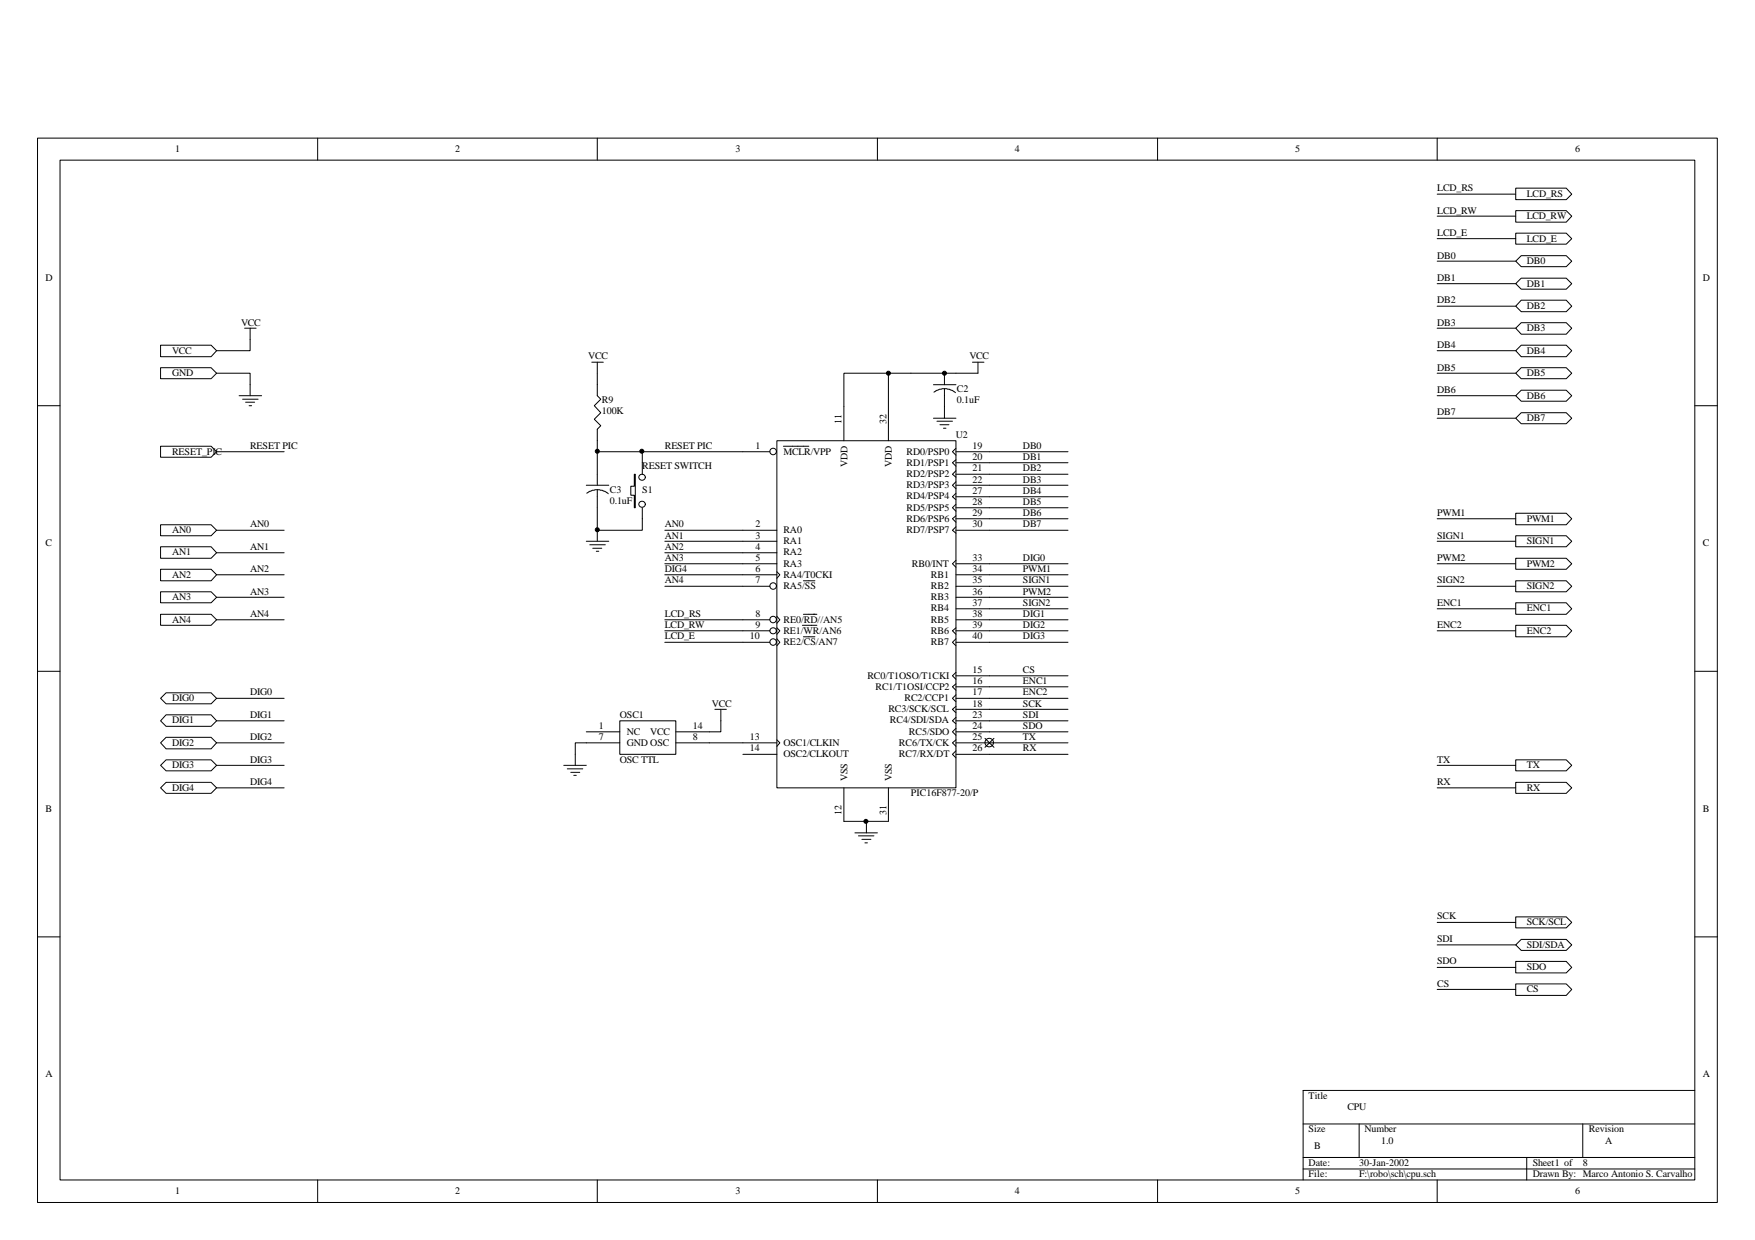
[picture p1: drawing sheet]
<svg xmlns="http://www.w3.org/2000/svg" width="297mm" height="210mm" viewBox="0 0 297 210" stroke-linecap="round" stroke-linejoin="round" font-family="sans-serif">
<g fill="none" stroke="#000" stroke-width=".17">
<path d="M6.3 23.4h284.4v180.2h-284.4zM10.2 27.1h276.7v172.6h-276.7zM53.8 23.4v3.7M101.1 23.4v3.7M148.5 23.4v3.7M195.9 23.4v3.7M243.2 23.4v3.7M6.3 68.7h3.9M286.9 68.7h3.8M6.3 113.6h3.9M286.9 113.6h3.8M6.3 158.6h3.9"/>
<path d="M286.9 158.6h3.8M53.8 199.7v3.9M101.1 199.7v3.9M148.5 199.7v3.9M195.9 199.7v3.9M220.6 190.3h66.3M220.6 195.9h66.3M220.6 197.9h66.3M230 190.3v5.6M243.2 199.7v3.9M258.4 195.9v3.8M267.9 190.3v5.6"/>
<path d="M286.9 184.6h-66.3v15.1"/>
</g>
<g fill="#fff" stroke="#000" stroke-width=".17">
<path d="M27.2 75.5h8.5l1 1-1 .9h-8.5z" fill-rule="evenodd"/>
<path d="M27.2 92.6h8.5l1 1-1 .9h-8.5z" fill-rule="evenodd"/>
<path d="M27.2 96.4h8.5l1 .9-1 1h-8.5z" fill-rule="evenodd"/>
<path d="M27.2 100.2h8.5l1 .9-1 .9h-8.5z" fill-rule="evenodd"/>
<path d="M27.2 104h8.5l1 .9-1 .9h-8.5z" fill-rule="evenodd"/>
<path d="M27.2 88.8h8.5l1 1-1 .9h-8.5z" fill-rule="evenodd"/>
<path d="M27.2 118.2l.9-.9h7.6l1 .9-1 .9h-7.6z" fill-rule="evenodd"/>
<path d="M256.5 31.8h8.6l.9 1.1-.9 .9h-8.6z" fill-rule="evenodd"/>
<path d="M256.5 35.7h8.6l.9 .9-.9 1h-8.6z" fill-rule="evenodd"/>
<path d="M256.5 39.5h8.6l.9 .9-.9 .9h-8.6z" fill-rule="evenodd"/>
<path d="M27.2 58.4h8.5l1 1-1 1h-8.5z" fill-rule="evenodd"/>
<path d="M27.2 62.2h8.5l1 1-1 .9h-8.5z" fill-rule="evenodd"/>
<path d="M257.5 43.3h7.6l.9 .9-.9 .9h-7.6l-1-.9z" fill-rule="evenodd"/>
<path d="M256.5 48l1-.9h7.6l.9 .9-.9 1h-7.6z" fill-rule="evenodd"/>
<path d="M257.5 50.8h7.6l.9 1-.9 1h-7.6l-1-1z" fill-rule="evenodd"/>
<path d="M257.5 54.6h7.6l.9 1-.9 1h-7.6l-1-1z" fill-rule="evenodd"/>
<path d="M256.5 59.4l1-1h7.6l.9 1-.9 1h-7.6z" fill-rule="evenodd"/>
<path d="M256.5 63.2l1-1h7.6l.9 1-.9 .9h-7.6z" fill-rule="evenodd"/>
<path d="M256.5 67l1-.9h7.6l.9 .9-.9 .9h-7.6z" fill-rule="evenodd"/>
<path d="M256.5 70.8l1-.9h7.6l.9 .9-.9 .9h-7.6z" fill-rule="evenodd"/>
<path d="M28.1 121h7.6l1 1-1 1h-7.6l-.9-1z" fill-rule="evenodd"/>
<path d="M256.5 86.9h8.6l.9 .9-.9 1h-8.6z" fill-rule="evenodd"/>
<path d="M256.5 90.7h8.6l.9 .9-.9 1h-8.6z" fill-rule="evenodd"/>
<path d="M256.5 98.3h8.6l.9 .9-.9 1h-8.6z" fill-rule="evenodd"/>
<path d="M256.5 94.5h8.6l.9 .9-.9 1h-8.6z" fill-rule="evenodd"/>
<path d="M256.5 166.6h8.6l.9 .9-.9 1h-8.6z" fill-rule="evenodd"/>
<path d="M27.2 125.7l.9-.9h7.6l1 .9-1 1.1h-7.6z" fill-rule="evenodd"/>
<path d="M256.5 105.8h8.6l.9 1-.9 1h-8.6z" fill-rule="evenodd"/>
<path d="M256.5 102h8.6l.9 1.1-.9 .9h-8.6z" fill-rule="evenodd"/>
<path d="M28.1 128.6h7.6l1 1-1 .9h-7.6l-.9-.9z" fill-rule="evenodd"/>
<path d="M256.5 128.6h8.6l.9 1-.9 .9h-8.6z" fill-rule="evenodd"/>
<path d="M28.1 132.4h7.6l1 1-1 .9h-7.6l-.9-.9z" fill-rule="evenodd"/>
<path d="M256.5 132.4h8.6l.9 1-.9 .9h-8.6z" fill-rule="evenodd"/>
<path d="M256.5 155.2h8.6l.9 .9-.9 1h-8.6z" fill-rule="evenodd"/>
<path d="M256.5 159.9l1-.9h7.6l.9 .9-.9 1h-7.6z" fill-rule="evenodd"/>
<path d="M256.5 162.7h8.6l.9 1.1-.9 .9h-8.6z" fill-rule="evenodd"/>
</g>
<path d="M108.7 78.3v2M99.2 91.6h3.8M99.8 92.2h2.6M100.3 92.8h1.6M100.9 93.3h.4M101.1 89.8v1.8M108.7 86v1.8" fill="none" stroke="#000" stroke-width=".17"/>
<path d="M107.4 80.3h.1v5.7h-.1v-2.2h-.6v-1.5h.6z" fill-rule="evenodd" fill="#fff" stroke="#000" stroke-width=".17"/>
<g fill="none" stroke="#000" stroke-width=".17">
<path d="M100.2 61.3h1.9M101.1 61.3v5.7l.6 .6-1.1 1.1 1.1 1.2-1.1 1.1 1.1 1.1-.6 .6v9.4M101.1 76.5h24.6M108.7 76.5v1.8M150.4 63.2h-7.6v5.6M158 65.1h3.8M158 70.8h3.8M158.6 71.3h2.6M159.1 71.9h1.5M159.7 72.5h.4M159.9 65.8l.8 .1 1 .6M159.9 65.8l-.9 .1-.9 .5"/>
<path d="M159.9 63.2v1.9M159.9 65.8v5M164.6 61.3h1.9M165.5 61.3v1.9h-15.1v5.6M167.5 78.3h13.3M167.5 76.5h13.3M99.2 82.1h3.8M101.1 82.9l.8 .1 1.1 .6M101.1 82.9l-.9 .1-.9 .5M101.1 82.9v6.9h7.6v-2M112.5 89.8h13.2M112.5 99.2h13.2"/>
<path d="M112.5 95.4h13.2M112.5 91.6h13.2M112.5 97.3h13.2M112.5 93.6h13.2M167.5 82.1h13.3M167.5 80.3h13.3M167.5 84.1h13.3M167.5 86h13.3M167.5 87.8h13.3M167.5 89.8h13.3M167.5 99.2h13.3M167.5 95.4h13.3"/>
<path d="M167.5 97.3h13.3M112.5 108.7h13.2M112.5 106.8h13.2M112.5 104.9h13.2M167.5 116.3h13.3M167.5 118.2h13.3M167.5 108.7h13.3M167.5 106.8h13.3M167.5 104.9h13.3M167.5 114.4h13.3M167.5 103.1h13.3M167.5 101.1h13.3"/>
<path d="M146.6 139v2M167.5 120.1h13.3M167.5 122h13.3M167.5 123.9h13.3M144.7 141h3.8M145.3 141.5h2.6M145.9 142.1h1.5M146.4 142.7h.4"/>
<circle cx="108.7" cy="85.4" r=".53"/>
<circle cx="108.7" cy="80.8" r=".53"/>
</g>
<path d="M104.9 122h9.5v5.7h-9.5z" fill="#fff" stroke="#000" stroke-width=".17"/>
<path d="M95.4 129.6h3.8M96 130.1h2.6M96.6 130.7h1.5M97.1 131.2h.4M99.2 123.9h5.7M104.9 125.7h-7.5v3.9M114.4 125.7h11.3M121 120.1h1.9M122 120.1v3.8h-7.6M142.8 139h7.6" fill="none" stroke="#000" stroke-width=".17"/>
<path d="M131.5 74.6h30.3v58.8h-30.3z" fill="#fff" stroke="#000" stroke-width=".17"/>
<g fill="none" stroke="#000" stroke-width=".17">
<path d="M243.2 36.6h13.3M243.2 32.9h13.3M41.4 55.6h1.9M42.3 55.6v3.8h-5.6M243.2 55.6h13.3M243.2 51.8h13.3M243.2 48h13.3M243.2 59.4h13.3M243.2 44.2h13.3M243.2 40.4h13.3M36.7 63.2h5.6v3.8M36.7 76.5h11.4"/>
<path d="M40.5 67h3.8M41.1 67.6h2.6M41.6 68.1h1.5M42.2 68.7h.4M125.7 76.5h4.6M131.4 76.4a.55 .55 0 0 0-.8-.5 .55 .55 0 0 0 0 1 .55 .55 0 0 0 .8-.5M132.6 75.5h4.3M142.8 68.8v5.8M150.4 68.8v5.8M161.8 75.9l-.6 .6 .6 .6M161.8 77.8l-.6 .5 .6 .6M161.8 79.7l-.6 .6 .6 .5"/>
<path d="M161.8 76.5h5.7M161.8 78.3h5.7M243.2 67h13.3M243.2 63.2h13.3M243.2 70.8h13.3M36.7 89.8h11.4M36.7 93.6h11.4M36.7 97.3h11.4M125.7 89.8h5.8M125.7 91.6h5.8M125.7 93.6h5.8M125.7 95.4h5.8"/>
<path d="M125.7 97.3h5.8M125.7 99.2h4.6M131.4 99.2a.55 .55 0 0 0-.8-.5 .55 .55 0 0 0 0 1 .55 .55 0 0 0 .8-.5M131.5 96.8l.5 .5-.5 .6M136 98.3h1.9M161.8 94.8l-.6 .6 .6 .6M161.8 81.5l-.6 .6 .6 .6M161.8 83.5l-.6 .6 .6 .5M161.8 85.4l-.6 .6 .6 .5M161.8 87.3l-.6 .5 .6 .6M161.8 89.2l-.6 .6 .6 .5M161.8 89.8h5.7"/>
<path d="M161.8 95.4h5.7M161.8 97.3h5.7M161.8 99.2h5.7M161.8 80.3h5.7M161.8 82.1h5.7M161.8 84.1h5.7M161.8 86h5.7M161.8 87.8h5.7M243.2 91.6h13.3M243.2 95.4h13.3M243.2 99.2h13.3M243.2 87.8h13.3"/>
<path d="M36.7 101.1h11.4M36.7 104.9h11.4M36.7 118.2h11.4M125.7 104.9h4.6M125.7 106.8h4.6M125.7 108.7h4.6M131.4 104.8a.55 .55 0 0 0-.8-.4 .55 .55 0 0 0 0 .9 .55 .55 0 0 0 .8-.4M131.4 108.6a.55 .55 0 0 0-.8-.4 .55 .55 0 0 0 0 .9 .55 .55 0 0 0 .8-.4M131.5 104.3l.5 .6-.5 .6M131.5 106.3l.5 .5-.5 .6M131.5 108.1l.5 .6-.5 .6M135.8 105.8h2.5"/>
<path d="M136 104h2.3M136 107.8h1.9M161.8 106.3l-.6 .5 .6 .6M161.8 108.1l-.6 .6 .6 .6M161.8 115.8l-.6 .5 .6 .6M161.8 113.8l-.6 .6 .6 .6M161.8 117.6l-.6 .6 .6 .6M161.8 119.6l-.6 .5 .6 .6M161.8 101.1h5.7M161.8 103.1h5.7M161.8 104.9h5.7M161.8 106.8h5.7"/>
<path d="M161.8 108.7h5.7M161.8 116.3h5.7M161.8 114.4h5.7M161.8 118.2h5.7M243.2 103.1h13.3M243.2 106.8h13.3M36.7 122h11.4M36.7 125.7h11.4M36.7 129.6h11.4M36.7 133.4h11.4M125.7 125.7h5.8M125.7 127.7h5.8"/>
<path d="M131.5 125.2l.5 .5-.5 .6M142.8 133.4v5.6M150.4 133.4v5.6M161.8 121.4l-.6 .6 .6 .5M161.8 123.3l-.6 .6 .6 .6M161.8 125.2l-.6 .5 .6 .6M161.8 127.1l-.6 .6 .6 .6M161.8 120.1h5.7M161.8 122h5.7M161.8 123.9h5.7M161.8 125.7h19M161.8 127.7h19"/>
<path d="M166.7 125l1.5 1.5M168.1 125.7a.72 .72 0 0 0-1-.6 .72 .72 0 0 0 0 1.2 .72 .72 0 0 0 1-.6M168.2 125l-1.5 1.5M243.2 129.6h13.3M243.2 133.4h13.3M243.2 159.9h13.3M243.2 156.1h13.3M243.2 167.5h13.3M243.2 163.8h13.3"/>
<circle cx="130.9" cy="106.8" r=".53"/>
</g>
<g fill="#000" stroke="#000" stroke-width=".17">
<circle cx="101.1" cy="76.4" r=".34"/>
<circle cx="108.6" cy="76.4" r=".34"/>
<circle cx="150.4" cy="63.2" r=".34"/>
<circle cx="159.9" cy="63.2" r=".34"/>
<circle cx="101.1" cy="89.7" r=".34"/>
<circle cx="146.6" cy="139" r=".34"/>
</g>
<g font-size="1.7">
<text x="29.6" y="25.8">1</text>
<text x="77" y="25.8">2</text>
<text x="124.5" y="25.8">3</text>
<text x="171.8" y="25.8">4</text>
<text x="219.2" y="25.8">5</text>
<text x="266.6" y="25.8">6</text>
<text x="243.2" y="32.4">LCD_RS</text>
<text x="258.4" y="33.3">LCD_RS</text>
<text x="243.2" y="36.2">LCD_RW</text>
<text x="243.2" y="40">LCD_E</text>
<text x="258.4" y="37.1">LCD_RW</text>
<text x="258.4" y="40.9">LCD_E</text>
<text x="7.7" y="47.5">D</text>
<text x="243.2" y="43.8">DB0</text>
<text x="243.2" y="47.5">DB1</text>
<text x="258.4" y="44.7">DB0</text>
<text x="288.2" y="47.5">D</text>
<text x="243.2" y="51.3">DB2</text>
<text x="258.4" y="48.5">DB1</text>
<text x="258.4" y="52.3">DB2</text>
<text x="29.1" y="59.9">VCC</text>
<text x="40.8" y="55.1">VCC</text>
<text x="243.2" y="55.1">DB3</text>
<text x="243.2" y="58.9">DB4</text>
<text x="258.4" y="56.1">DB3</text>
<text x="258.4" y="59.9">DB4</text>
<text x="29.1" y="63.7">GND</text>
<text x="99.6" y="60.8">VCC</text>
<text x="164.1" y="60.8">VCC</text>
<text x="243.2" y="62.8">DB5</text>
<text x="258.4" y="63.7">DB5</text>
<text x="101.9" y="68.3">R9</text>
<text x="101.9" y="70.1">100K</text>
<text x="142.4" y="71.7" transform="rotate(-90 142.4 71.7)">11</text>
<text x="150" y="71.7" transform="rotate(-90 150 71.7)">32</text>
<text x="162" y="66.3">C2</text>
<text x="162" y="68.3">0.1uF</text>
<text x="243.2" y="66.6">DB6</text>
<text x="243.2" y="70.3">DB7</text>
<text x="258.4" y="67.5">DB6</text>
<text x="258.4" y="71.3">DB7</text>
<text x="29.1" y="77">RESET_PIC</text>
<text x="42.3" y="76">RESET PIC</text>
<text x="112.5" y="76">RESET PIC</text>
<text x="127.8" y="76">1</text>
<text x="132.6" y="77">MCLR/VPP</text>
<text x="153.4" y="77">RD0/PSP0</text>
<text x="161.8" y="74.1">U2</text>
<text x="164.6" y="76">19</text>
<text x="164.6" y="77.9">20</text>
<text x="173.1" y="76">DB0</text>
<text x="173.1" y="77.9">DB1</text>
<text x="103.2" y="83.4">C3</text>
<text x="108.7" y="83.4">S1</text>
<text x="108.7" y="79.4">RESET SWITCH</text>
<text x="143.4" y="79.1" transform="rotate(-90 143.4 79.1)">VDD</text>
<text x="151" y="79.1" transform="rotate(-90 151 79.1)">VDD</text>
<text x="153.4" y="78.8">RD1/PSP1</text>
<text x="153.4" y="80.8">RD2/PSP2</text>
<text x="153.4" y="82.6">RD3/PSP3</text>
<text x="164.6" y="79.8">21</text>
<text x="164.6" y="81.7">22</text>
<text x="164.6" y="83.6">27</text>
<text x="173.1" y="79.8">DB2</text>
<text x="173.1" y="81.7">DB3</text>
<text x="173.1" y="83.6">DB4</text>
<text x="42.3" y="89.3">AN0</text>
<text x="103.2" y="85.3">0.1uF</text>
<text x="112.5" y="89.3">AN0</text>
<text x="127.8" y="89.3">2</text>
<text x="153.4" y="84.5">RD4/PSP4</text>
<text x="153.4" y="86.5">RD5/PSP5</text>
<text x="153.4" y="88.3">RD6/PSP6</text>
<text x="164.6" y="85.5">28</text>
<text x="164.6" y="87.4">29</text>
<text x="164.6" y="89.3">30</text>
<text x="173.1" y="85.5">DB5</text>
<text x="173.1" y="87.4">DB6</text>
<text x="173.1" y="89.3">DB7</text>
<text x="243.2" y="87.4">PWM1</text>
<text x="258.4" y="88.3">PWM1</text>
<text x="7.7" y="92.5">C</text>
<text x="29.1" y="94">AN1</text>
<text x="29.1" y="90.3">AN0</text>
<text x="42.3" y="93.1">AN1</text>
<text x="112.5" y="91.2">AN1</text>
<text x="112.5" y="93.1">AN2</text>
<text x="112.5" y="95">AN3</text>
<text x="127.8" y="91.2">3</text>
<text x="127.8" y="93.1">4</text>
<text x="127.8" y="95">5</text>
<text x="132.6" y="90.3">RA0</text>
<text x="132.6" y="92.1">RA1</text>
<text x="132.6" y="94">RA2</text>
<text x="132.6" y="95.9">RA3</text>
<text x="153.4" y="90.3">RD7/PSP7</text>
<text x="154.3" y="95.9">RB0/INT</text>
<text x="164.6" y="95">33</text>
<text x="173.1" y="95">DIG0</text>
<text x="243.2" y="91.2">SIGN1</text>
<text x="243.2" y="95">PWM2</text>
<text x="258.4" y="92.1">SIGN1</text>
<text x="258.4" y="95.9">PWM2</text>
<text x="288.2" y="92.5">C</text>
<text x="29.1" y="97.8">AN2</text>
<text x="29.1" y="101.6">AN3</text>
<text x="42.3" y="96.9">AN2</text>
<text x="42.3" y="100.7">AN3</text>
<text x="112.5" y="96.9">DIG4</text>
<text x="112.5" y="98.7">AN4</text>
<text x="127.8" y="96.9">6</text>
<text x="127.8" y="98.7">7</text>
<text x="132.6" y="97.8">RA4/T0CKI</text>
<text x="132.6" y="99.8">RA5/SS</text>
<text x="157.6" y="97.8">RB1</text>
<text x="157.6" y="99.8">RB2</text>
<text x="157.6" y="101.6">RB3</text>
<text x="164.6" y="96.9">34</text>
<text x="164.6" y="98.7">35</text>
<text x="164.6" y="100.7">36</text>
<text x="173.1" y="100.7">PWM2</text>
<text x="173.1" y="96.9">PWM1</text>
<text x="173.1" y="98.7">SIGN1</text>
<text x="243.2" y="98.7">SIGN2</text>
<text x="258.4" y="99.8">SIGN2</text>
<text x="29.1" y="105.4">AN4</text>
<text x="42.3" y="104.5">AN4</text>
<text x="112.5" y="104.5">LCD_RS</text>
<text x="112.5" y="106.4">LCD_RW</text>
<text x="127.8" y="104.5">8</text>
<text x="127.8" y="106.4">9</text>
<text x="132.6" y="105.4">RE0/RD//AN5</text>
<text x="132.6" y="107.3">RE1/WR/AN6</text>
<text x="157.6" y="103.5">RB4</text>
<text x="157.6" y="105.4">RB5</text>
<text x="157.6" y="107.3">RB6</text>
<text x="164.6" y="102.5">37</text>
<text x="164.6" y="104.5">38</text>
<text x="164.6" y="106.4">39</text>
<text x="173.1" y="102.5">SIGN2</text>
<text x="173.1" y="106.4">DIG2</text>
<text x="173.1" y="104.5">DIG1</text>
<text x="243.2" y="102.5">ENC1</text>
<text x="243.2" y="106.4">ENC2</text>
<text x="258.4" y="107.3">ENC2</text>
<text x="258.4" y="103.5">ENC1</text>
<text x="112.5" y="108.2">LCD_E</text>
<text x="126.9" y="108.2">10</text>
<text x="132.6" y="109.2">RE2/CS/AN7</text>
<text x="157.6" y="109.2">RB7</text>
<text x="164.6" y="114">15</text>
<text x="164.6" y="108.2">40</text>
<text x="173.1" y="108.2">DIG3</text>
<text x="173.1" y="114">CS</text>
<text x="29.1" y="118.7">DIG0</text>
<text x="42.3" y="117.7">DIG0</text>
<text x="120.5" y="119.6">VCC</text>
<text x="146.8" y="114.9">RC0/T1OSO/T1CKI</text>
<text x="148.2" y="116.8">RC1/T1OSI/CCP2</text>
<text x="153.1" y="118.7">RC2/CCP1</text>
<text x="164.6" y="115.8">16</text>
<text x="164.6" y="117.7">17</text>
<text x="164.6" y="119.6">18</text>
<text x="173.1" y="115.8">ENC1</text>
<text x="173.1" y="117.7">ENC2</text>
<text x="173.1" y="119.6">SCK</text>
<text x="29.1" y="122.4">DIG1</text>
<text x="42.3" y="121.5">DIG1</text>
<text x="42.3" y="125.3">DIG2</text>
<text x="101.3" y="123.5">1</text>
<text x="101.3" y="125.3">7</text>
<text x="104.9" y="121.5">OSC1</text>
<text x="106.1" y="124.4">NC</text>
<text x="110.1" y="124.4">VCC</text>
<text x="117.3" y="125.3">8</text>
<text x="117.3" y="123.5">14</text>
<text x="126.9" y="125.3">13</text>
<text x="150.4" y="120.6">RC3/SCK/SCL</text>
<text x="150.6" y="122.4">RC4/SDI/SDA</text>
<text x="153.8" y="124.4">RC5/SDO</text>
<text x="164.6" y="121.5">23</text>
<text x="164.6" y="123.5">24</text>
<text x="164.6" y="125.3">25</text>
<text x="173.1" y="125.3">TX</text>
<text x="173.1" y="121.5">SDI</text>
<text x="173.1" y="123.5">SDO</text>
<text x="29.1" y="126.3">DIG2</text>
<text x="29.1" y="130.1">DIG3</text>
<text x="42.3" y="129.1">DIG3</text>
<text x="104.9" y="129.1">OSC TTL</text>
<text x="106.1" y="126.3">GND OSC</text>
<text x="126.9" y="127.2">14</text>
<text x="132.6" y="126.3">OSC1/CLKIN</text>
<text x="132.6" y="128.2">OSC2/CLKOUT</text>
<text x="152.1" y="126.3">RC6/TX/CK</text>
<text x="152.1" y="128.2">RC7/RX/DT</text>
<text x="164.6" y="127.2">26</text>
<text x="173.1" y="127.2">RX</text>
<text x="243.2" y="129.1">TX</text>
<text x="258.4" y="130.1">TX</text>
<text x="7.7" y="137.4">B</text>
<text x="29.1" y="133.9">DIG4</text>
<text x="42.3" y="132.9">DIG4</text>
<text x="142.4" y="137.9" transform="rotate(-90 142.4 137.9)">12</text>
<text x="143.4" y="132.3" transform="rotate(-90 143.4 132.3)">VSS</text>
<text x="150" y="137.9" transform="rotate(-90 150 137.9)">31</text>
<text x="151" y="132.3" transform="rotate(-90 151 132.3)">VSS</text>
<text x="154.2" y="134.8">PIC16F877-20/P</text>
<text x="243.2" y="132.9">RX</text>
<text x="258.4" y="133.9">RX</text>
<text x="288.2" y="137.4">B</text>
<text x="243.2" y="155.6">SCK</text>
<text x="243.2" y="159.4">SDI</text>
<text x="258.4" y="156.6">SCK/SCL</text>
<text x="258.4" y="160.5">SDI/SDA</text>
<text x="243.2" y="167.1">CS</text>
<text x="243.2" y="163.3">SDO</text>
<text x="258.4" y="168">CS</text>
<text x="258.4" y="164.2">SDO</text>
<text x="7.7" y="182.4">A</text>
<text x="288.2" y="182.4">A</text>
<text x="221.5" y="186">Title</text>
<text x="221.5" y="191.7">Size</text>
<text x="228.1" y="187.9">CPU</text>
<text x="231" y="191.7">Number</text>
<text x="268.9" y="191.7">Revision</text>
<text x="221.5" y="197.4">Date:</text>
<text x="222.4" y="194.6">B</text>
<text x="230" y="197.4">30-Jan-2002</text>
<text x="233.8" y="193.6">1.0</text>
<text x="259.4" y="197.4">Sheet1 of</text>
<text x="267.9" y="197.4">8</text>
<text x="271.7" y="193.6">A</text>
<text x="29.6" y="202.1">1</text>
<text x="77" y="202.1">2</text>
<text x="124.5" y="202.1">3</text>
<text x="171.8" y="202.1">4</text>
<text x="219.2" y="202.1">5</text>
<text x="221.5" y="199.3">File:</text>
<text x="230" y="199.3">F:\robo\sch\cpu.sch</text>
<text x="259.4" y="199.3">Drawn By: Marco Antonio S. Carvalho</text>
<text x="266.6" y="202.1">6</text>
</g>
</svg>
